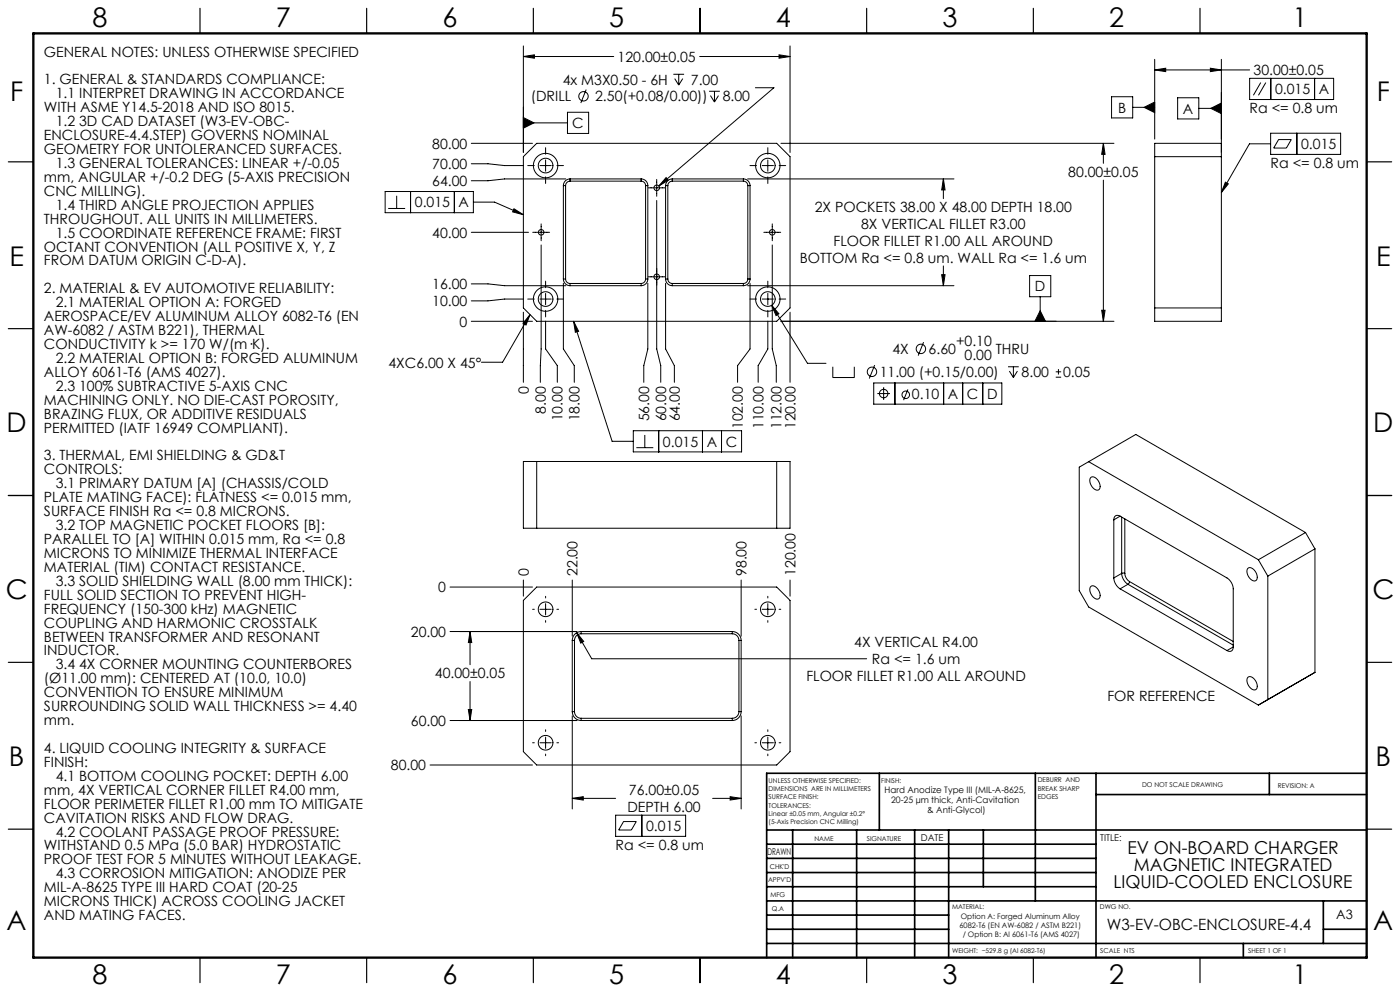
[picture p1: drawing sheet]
<svg xmlns="http://www.w3.org/2000/svg" width="420mm" height="297mm" viewBox="0 0 420 297" stroke-linecap="round" stroke-linejoin="round" font-family="sans-serif">
<g fill="none" stroke="#000" stroke-width=".3">
<path d="M157 16.9l3.3-.5v1zM157 13.8v31.9M157 16.9h27.1M209.9 16.9h27.1M233.7 16.4l3.3 .5-3.3 .5zM237 13.8v31.9M346.4 17.8v23.9M366.4 17.8v78.5h-20v-53.3h20M157 36.8h13.2M157 35.2l3.2 1.6-3.2 1.6zM170.2 33.6h6.4v6.4h-6.4zM175.9 26.8l-1.7 4.1"/>
<path d="M202 22.3h3.2M202.4 23.6l1.2 1.9M203.6 22.3v3.2M204.8 23.6l-1.2 1.9M212.7 27.4h3.3M213.1 28.6l1.2 2M214.3 27.4v3.2M215.5 28.6l-1.2 2M226.6 26.3h5.6l-34.6 29.5M333.5 29h6.3v6.3h-6.3zM339.8 32.2h6.6M343.2 32.2l3.2-1.6v3.2z"/>
<path d="M346.4 21l3.3-.6v1.1zM346.4 21h28.5M353.3 29.3h6.3v6.3h-6.3zM359.6 32.5h6.8M363.1 20.4l3.3 .6-3.3 .5zM363.2 32.5l3.2-1.6v3.2zM374.9 23.5h25.2v6.3h-25.2zM378.2 24.7l-2.2 3.9M379.7 24.7l-2.2 3.9M381.2 39.9h21v6.4h-21zM381.2 23.5v6.3M389.1 39.9v6.4"/>
<path d="M394.4 23.5v6.3M115.5 57.4h26.5v6.3h-26.5zM119 58.7v3.8M123.2 57.4v6.3M136.3 57.4v6.3M141.4 43h18.3M141.4 49.1h5l5 .5h5.6M157 47l4-4h72l4 4v45.3l-4 4h-72l-4-4zM158.3 49.6h2M162 49.6h3.4M163.7 44.3v1.9M163.7 47.9v3.4"/>
<path d="M163.7 53v2M167.1 49.6h1.9M169 55.6h.7M169 55.6v28M169.7 55.6v28M169.7 53.6h-18.3l-5 .6h-5M171 53.6a2 2 0 0 0-2 2M171 53.6v.7M171 54.3a1.33 1.33 0 0 0-1.3 1.3M171 53.6h21.3M171 54.3h21.3M192.3 53.6a2 2 0 0 1 2 2"/>
<path d="M192.3 54.3a1.33 1.33 0 0 1 1.4 1.3M192.3 53.6v.7M193.7 55.6h.6M193.7 55.6v28M194.3 55.6v28M194.5 56.3h5M197 53.8v5M199.7 55.6h.6M199.7 55.6v28M199.8 53.2l.7 .8-2.9 1.8zM200.3 55.6v28M201.7 53.6a2 2 0 0 0-2 2"/>
<path d="M201.7 53.6v.7M201.7 54.3a1.33 1.33 0 0 0-1.4 1.3M201.7 53.6h21.3M201.7 54.3h21.3M223 53.6a2 2 0 0 1 2 2M223 53.6v.7M223 54.3a1.33 1.33 0 0 1 1.3 1.3M224.3 53.6h61.9M224.3 55.6h.7M224.3 55.6v28M225 49.6h2M225 55.6v28"/>
<path d="M228.7 49.6h3.3M230.3 44.3v1.9M230.3 47.9v3.4M230.3 53v2M233.7 49.6h2M234.3 43h99.9M283 53.6l.5 3.3h-1zM283 53.6v5.9M331 43l.5 3.3h-1zM331 43v5.9M331 54v42.3M346.4 47h20"/>
<path d="M367.6 54.6l.9 .5-2.1 2.6zM381.2 43.1h-6.4l-8.4 14.6M383.6 41.8h3.8l-1.5 2.6h-3.8zM116.5 62.5h5M141.4 69.6h17.1M142 60.6h6.4l8.6 3.8M154.2 62.6l2.8 1.8-3.2-.9zM159.8 69.6h5.1M162.3 73.4v31.2l-.2 10M162.3 67.1v5.1M197 60.1v44.5l1.2 5v5M229.2 69.6h5"/>
<path d="M231.7 73.4v31.2l1.2 5v5M231.7 67.1v5.1M283 79.7v5.9M141.4 96.3h18.3M141.4 85.1h5l5 .5h18.3M157 93.6v21M157 89.6h-5.6l-5 .6h-5M158.3 89.6h2M159 94.3l-1.2 3.1-.9-.5zM159 94.3l-8.2 14.3h-6.4M162 89.6h3.4M163.7 96.3v8.3l3.5 5v5"/>
<path d="M163.7 84.3v1.9M163.7 87.9v3.4M163.7 93v2M167.1 89.6h1.9M169 83.6a2 2 0 0 0 2 2M169 83.6h.7M169 84.9v19.7l3.3 5v5M169.7 83.6a1.33 1.33 0 0 0 1.3 1.4M171 85v.6M171 85.6h21.3M171 85h21.3M172.1 96.3l11.5 36h6.4"/>
<path d="M172.1 96.3l1.5 3-1 .3zM192.3 85v.6M193.7 83.6a1.33 1.33 0 0 1-1.4 1.4M193.7 83.6h.6M194.3 83.6a2 2 0 0 1-2 2M194.3 84.9v19.7l-1.2 5v5M194.5 83h5M199.7 83.6a2 2 0 0 0 2 2M199.7 83.6h.6M199.7 84.9v19.7l2.6 5v5M200.3 83.6a1.33 1.33 0 0 0 1.4 1.4M201.7 85v.6"/>
<path d="M201.7 85.6h21.3M201.7 85h21.3M223 85v.6M224.3 85.6h61.9M224.3 83.6a1.33 1.33 0 0 1-1.3 1.4M224.3 83.6h.7M225 89.6h2M225 83.6a2 2 0 0 1-2 2M225 84.9v19.7l-3.7 5v5M228.7 89.6h3.3M230.3 96.3v8.3l-2.9 5v5M230.3 84.3v1.9"/>
<path d="M230.3 87.9v3.4M230.3 93v2M231.5 91.5l2.2 2.5-.9 .6zM231.5 91.5l10.7 17.4h5.6M233.7 89.6h2M234.3 96.3h99.9M237 93.6v21M282.5 82.3h1l-.5 3.3zM308.9 82.6h6.3v6.3h-6.3zM312.1 93.1l1.5 3.2h-3.1zM312.1 88.9v7.4M330.5 93h1l-.5 3.3z"/>
<path d="M346.4 92.3h20M249.8 109.9v3.2h6.5v-3.2M262.1 114.8h38.4v6.3h-38.4zM262.4 109.4l-1.6 4M263.2 118h3.8M265.1 116v3.9M268.5 114.8v6.3M272.4 116.7l-1.3 3.2M277.1 102.5l-1.6 4.1M283.1 114.8v6.3M288.8 114.8v6.3M294.8 114.8v6.3"/>
<path d="M302.4 109.9h3.2M302.8 111.2l1.2 1.9M304 109.9v3.2M305.2 111.2l-1.2 1.9M316.7 113h1.6M316.7 111.4h1.6M317.5 110.6v1.6M157 138.3h80v20h-80zM161 138.3v20M190 129.1h32.5v6.3h-32.5zM190.9 134.2h5.1M193.4 130.4v3.8"/>
<path d="M197.6 129.1v6.3M210.7 129.1v6.3M216.5 129.1v6.3M233 138.3v20M326.6 138.4l-2.8 1.6v37l2.8 4.9 50.9 29.4M326.6 138.4l50.9 29.4M326.6 138.4l14.1-8.2 51 29.4M327.2 143.1a2.15 2.15 0 0 1 2.7 2 1.18 1.18 0 0 1-.4 1.7 1.18 1.18 0 0 1-1.6-.6 2.58 2.58 0 0 1-.7-3.1zM334.1 155.8v17.4M336 154.7a1.15 1.15 0 0 0-1.3-.1 1.15 1.15 0 0 0-.6 1.2M336 154.7l32.1 18.5a4.2 4.2 0 0 1 1.9 3.3v17.4M336 154.7l-1.9 1.1"/>
<path d="M336.5 155v16.8M337.4 155.5v16.3M391.7 159.6l-14.2 8.2M391.7 159.6l2.8 4.9M135 175.9h24.7M157 179.9l4-4h72l4 4v45.4l-4 4h-72l-4-4zM157 173.8v4.9M163.7 178.7v.5M171.7 173.8v16.9M222.3 173.8v16.9M230.3 178.7v.5M237 173.8v4.9"/>
<path d="M327.2 175.8a2.15 2.15 0 0 1 2.7 2 1.18 1.18 0 0 1-.4 1.7 1.18 1.18 0 0 1-1.6-.6 2.58 2.58 0 0 1-.7-3.1zM334.1 173.2a4.2 4.2 0 0 0 1.9 3.3M336 176.5l32.1 18.5M336.5 171.8h.9M336.5 171.8a4.2 4.2 0 0 0 1.9 3.3M336.5 171.8l-2.4 1.4M337.4 171.8a3.1 3.1 0 0 0 1.5 2.5M338.4 175.1l-2.4 1.4M338.4 175.1l31.6 18.2M338.9 174.3l-.5 .8M338.9 174.3l31.1 18M374.4 170.3a2.15 2.15 0 0 1 2.7 2 1.18 1.18 0 0 1-.4 1.7 1.18 1.18 0 0 1-1.7-.6 2.58 2.58 0 0 1-.6-3.1z"/>
<path d="M377.5 167.8l2.8 4.9M380.3 172.7v37l-2.8 1.6M394.5 164.5l-14.2 8.2M394.5 164.5v37M135 189.3h38.1M141 189.3l.5 3.3h-1zM141 189.3v9.9M159.8 182.6h.5M162 182.6h3.4M163.7 180.9v3.4M163.7 186v.5M167.1 182.6h.5"/>
<path d="M171.7 191.9h.6M171.7 191.9v21.4M172.3 191.9v21.4M173 189.6l2.1 2.6-.9 .5zM173 189.6l4.5 7.8h82.5M174.3 189.3a2.67 2.67 0 0 0-2.6 2.6M174.3 189.3v.6M174.3 189.9a2 2 0 0 0-2 2M174.3 189.3h45.4M174.3 189.9h45.4M219.7 189.3a2.67 2.67 0 0 1 2.6 2.6M219.7 189.3v.6"/>
<path d="M219.7 189.9a2 2 0 0 1 2 2M221.7 191.9h.6M221.7 191.9v21.4M222.3 191.9v21.4M226.5 182.6h.5M228.7 182.6h3.3M230.3 180.9v3.4M230.3 186v.5M233.7 182.6h.5M370 193.9a1.15 1.15 0 0 1-.6 1.2 1.15 1.15 0 0 1-1.3-.1M370 193.9l-1.9 1.1M135 215.9h38.1"/>
<path d="M140.5 212.6h1l-.5 3.3zM141 204.3v11.6M163.7 218.7v.5M171.7 213.3a2.67 2.67 0 0 0 2.6 2.6M171.7 213.3h.6M171.7 214.5v27.9M172.3 213.3a2 2 0 0 0 2 2M174.3 215.3v.6M174.3 215.9h45.4M174.3 215.3h45.4M219.7 215.3v.6M221.7 213.3h.6"/>
<path d="M221.7 213.3a2 2 0 0 1-2 2M222.3 213.3a2.67 2.67 0 0 1-2.6 2.6M222.3 214.5v27.9M230.3 218.7v.5M374.4 203a2.15 2.15 0 0 1 2.7 2 1.18 1.18 0 0 1-.4 1.7 1.18 1.18 0 0 1-1.7-.6 2.58 2.58 0 0 1-.6-3.1zM394.5 201.5l-2.8 1.6M394.5 201.5l-17 9.8M129 229.3h30.7M159.8 222.6h.5M162 222.6h3.4M163.7 220.9v3.4M163.7 226v.5"/>
<path d="M167.1 222.6h.5M171.7 239.3l3.3-.5v1zM171.7 239.3h13M213.8 239.3h8.5M219 238.8l3.3 .5-3.3 .5zM226.5 222.6h.5M228.7 222.6h3.3M230.3 220.9v3.4M230.3 226v.5M233.7 222.6h.5M184.7 244.3h21v6.4h-21zM187.1 246.2h3.8l-1.5 2.6h-3.8z"/>
<path d="M192.6 244.3v6.4"/>
<circle cx="175" cy="28.9" r="1.41"/>
<circle cx="163.7" cy="49.6" r="3.7"/>
<circle cx="163.7" cy="49.6" r="2.2"/>
<circle cx="197" cy="56.3" r=".83"/>
<circle cx="230.3" cy="49.6" r="2.2"/>
<circle cx="230.3" cy="49.6" r="3.7"/>
<circle cx="162.3" cy="69.6" r=".83"/>
<circle cx="231.7" cy="69.6" r=".83"/>
<circle cx="163.7" cy="89.6" r="3.7"/>
<circle cx="163.7" cy="89.6" r="2.2"/>
<circle cx="197" cy="83" r=".83"/>
<circle cx="230.3" cy="89.6" r="3.7"/>
<circle cx="230.3" cy="89.6" r="2.2"/>
<circle cx="261.6" cy="111.4" r="1.41"/>
<circle cx="265.1" cy="118" r="1.27"/>
<circle cx="271.7" cy="118.3" r="1.13"/>
<circle cx="276.3" cy="104.6" r="1.41"/>
<circle cx="163.7" cy="182.6" r="2.2"/>
<circle cx="230.3" cy="182.6" r="2.2"/>
<circle cx="163.7" cy="222.6" r="2.2"/>
<circle cx="230.3" cy="222.6" r="2.2"/>
</g>
<g fill="none" stroke="#000" stroke-width=".35">
<path d="M60 2.5v7.5M110 2.5v7.5M160 2.5v7.5M210 2.5v7.5M260 2.5v7.5M310 2.5v7.5M360 2.5v7.5M2.5 48.5h7.5M410 48.5h7.5M2.5 98.5h7.5M410 98.5h7.5M2.5 148.5h7.5"/>
<path d="M410 148.5h7.5M2.5 198.5h7.5M410 198.5h7.5M2.5 248.5h7.5M410 248.5h7.5M60 287v7.5M110 287v7.5M160 287v7.5M210 287v7.5M260 287v7.5M310 287v7.5M360 287v7.5"/>
</g>
<g fill="none" stroke="#000" stroke-width=".5">
<path d="M263.8 231.8v17M310.6 231.8v38.2M328.8 231.8v55.2M328.8 238.1h81.2M380.8 231.8v6.3M410 231.8h-180v55.2M230 248.8h180M230 257.3h98.8M230 253h98.8M237.8 248.8v38.2M257 248.8v38.2M274.4 248.8v38.2"/>
<path d="M284.6 248.8v38.2M295 248.8v17M230 265.8h98.8M230 261.5h98.8M230 278.5h54.6M230 274.3h54.6M230 270h180M397 278.5h13M397 270v12.8M230 282.8h180M373 282.8v4.2"/>
</g>
<path d="M10 10h400v277h-400z" fill="none" stroke="#000" stroke-width=".7"/>
<g fill="#000">
<path d="M157 16.9l3.3-.5v1zM233.7 16.4l3.3 .5-3.3 .5zM331 43l.5 3.3h-1zM330.5 93h1l-.5 3.3zM159 94.3l-1.2 3.1-.9-.5zM231.5 91.5l1.3 3.1 .9-.6zM282.5 82.3h1l-.5 3.3zM283 53.6l.5 3.3h-1zM199.8 53.2l-2.2 2.6 2.9-1.8zM363.1 20.4l3.3 .6-3.3 .5zM346.4 21l3.3-.6v1.1zM171.7 239.3l3.3-.5v1zM219 238.8l3.3 .5-3.3 .5zM140.5 212.6h1l-.5 3.3zM141 189.3l.5 3.3h-1zM173 189.6l1.2 3.1 .9-.5z"/>
<path d="M154.2 62.6l2.8 1.8-3.2-.9zM172.1 96.3l1.5 3-1 .3zM157 35.2l3.2 1.6-3.2 1.6zM312.1 93.1l1.5 3.2h-3.1zM367.6 54.6l.9 .5-2.1 2.6zM363.2 32.5l3.2 1.6v-3.2zM343.2 32.2l3.2-1.6v3.2z"/>
</g>
<g font-size="8.1">
<text x="27.8" y="8">8</text>
<text x="82.8" y="8">7</text>
<text x="132.8" y="8">6</text>
<text x="182.8" y="8">5</text>
<text x="232.8" y="8">4</text>
<text x="282.8" y="8">3</text>
<text x="332.8" y="8">2</text>
<text x="387.8" y="8">1</text>
<text x="3" y="30.4">F</text>
<text x="413" y="30.4">F</text>
<text x="2.8" y="79.6">E</text>
<text x="412.8" y="79.6">E</text>
<text x="2" y="129.6">D</text>
<text x="412" y="129.6">D</text>
<text x="1.7" y="179.6">C</text>
<text x="411.7" y="179.6">C</text>
<text x="2.7" y="229.6">B</text>
<text x="412.7" y="229.6">B</text>
<text x="2" y="278.9">A</text>
<text x="412" y="278.9">A</text>
<text x="27.8" y="295">8</text>
<text x="82.8" y="295">7</text>
<text x="132.8" y="295">6</text>
<text x="182.8" y="295">5</text>
<text x="232.8" y="295">4</text>
<text x="282.8" y="295">3</text>
<text x="332.8" y="295">2</text>
<text x="387.8" y="295">1</text>
</g>
<g font-size="5.3">
<text x="338.2" y="256">EV ON-BOARD CHARGER</text>
<text x="340.1" y="261.1">MAGNETIC INTEGRATED</text>
<text x="334" y="266.2">LIQUID-COOLED ENCLOSURE</text>
</g>
<text font-size="4.7" x="332.1" y="278.8">W3-EV-OBC-ENCLOSURE-4.4</text>
<g font-size="4.2">
<text x="13.2" y="17">GENERAL NOTES: UNLESS OTHERWISE SPECIFIED</text>
<text x="185.3" y="18.5">120.00±0.05</text>
<text x="376.1" y="22.6">30.00±0.05</text>
<text x="13.2" y="25.3">1. GENERAL &amp; STANDARDS COMPLIANCE:</text>
<text x="16.7" y="29.5">1.1 INTERPRET DRAWING IN ACCORDANCE</text>
<text x="168.8" y="25.3">4x M3X0.50 - 6H</text>
<text x="207.3" y="25.3">7.00</text>
<text x="382.5" y="28.3">0.015</text>
<text x="395.7" y="28.3">A</text>
<text x="13.2" y="33.6">WITH ASME Y14.5-2018 AND ISO 8015.</text>
<text x="159.3" y="30.4">(DRILL</text>
<text x="178.5" y="30.4">2.50(+0.08/0.00))</text>
<text x="216.8" y="30.4">8.00</text>
<text x="335.4" y="33.8">B</text>
<text x="354.9" y="34.1">A</text>
<text x="374.9" y="33.9">Ra &lt;= 0.8 um</text>
<text x="13.2" y="42">ENCLOSURE-4.4.STEP) GOVERNS NOMINAL</text>
<text x="16.7" y="37.8">1.2 3D CAD DATASET (W3-EV-OBC-</text>
<text x="171.7" y="38.4">C</text>
<text x="13.2" y="46.2">GEOMETRY FOR UNTOLERANCED SURFACES.</text>
<text x="129.7" y="44.6">80.00</text>
<text x="390.3" y="44.7">0.015</text>
<text x="16.7" y="50.3">1.3 GENERAL TOLERANCES: LINEAR +/-0.05</text>
<text x="129.7" y="50.7">70.00</text>
<text x="320.5" y="53.1">80.00±0.05</text>
<text x="381.2" y="50.4">Ra &lt;= 0.8 um</text>
<text x="13.2" y="54.5">mm, ANGULAR +/-0.2 DEG (5-AXIS PRECISION</text>
<text x="13.2" y="58.7">CNC MILLING).</text>
<text x="129.7" y="55.8">64.00</text>
<text x="16.7" y="62.9">1.4 THIRD ANGLE PROJECTION APPLIES</text>
<text x="124.5" y="62.2">0.015</text>
<text x="137.6" y="62.2">A</text>
<text x="244.4" y="63.7">2X POCKETS 38.00 X 48.00 DEPTH 18.00</text>
<text x="13.2" y="67">THROUGHOUT. ALL UNITS IN MILLIMETERS.</text>
<text x="16.7" y="71.2">1.5 COORDINATE REFERENCE FRAME: FIRST</text>
<text x="129.7" y="71.2">40.00</text>
<text x="258.4" y="68.7">8X VERTICAL FILLET R3.00</text>
<text x="13.2" y="75.4">OCTANT CONVENTION (ALL POSITIVE X, Y, Z</text>
<text x="250.1" y="73.8">FLOOR FILLET R1.00 ALL AROUND</text>
<text x="13.2" y="79.6">FROM DATUM ORIGIN C-D-A).</text>
<text x="239.9" y="78.8">BOTTOM Ra &lt;= 0.8 um. WALL Ra &lt;= 1.6 um</text>
<text x="13.2" y="87.9">2. MATERIAL &amp; EV AUTOMOTIVE RELIABILITY:</text>
<text x="129.7" y="86.7">16.00</text>
<text x="310.5" y="87.4">D</text>
<text x="16.7" y="92.1">2.1 MATERIAL OPTION A: FORGED</text>
<text x="129.7" y="91.8">10.00</text>
<text x="13.2" y="96.3">AEROSPACE/EV ALUMINUM ALLOY 6082-T6 (EN</text>
<text x="13.2" y="100.4">AW-6082 / ASTM B221), THERMAL</text>
<text x="137.9" y="97.9">0</text>
<text x="13.2" y="104.6">CONDUCTIVITY k &gt;= 170 W/(m·K).</text>
<text x="267.7" y="106.1">4X</text>
<text x="278.6" y="106.1">6.60</text>
<text x="286.8" y="103.8">+0.10</text>
<text x="289.4" y="107.9">0.00</text>
<text x="298.8" y="106.1">THRU</text>
<text x="13.2" y="113">ALLOY 6061-T6 (AMS 4027).</text>
<text x="16.7" y="108.8">2.2 MATERIAL OPTION B: FORGED ALUMINUM</text>
<text x="116.5" y="110.2">4XC6.00 X 45°</text>
<text x="263.9" y="113">11.00 (+0.15/0.00)</text>
<text x="306.5" y="113">8.00</text>
<text x="318.9" y="113">0.05</text>
<text x="16.7" y="117.1">2.3 100% SUBTRACTIVE 5-AXIS CNC</text>
<text x="158.6" y="118.1" transform="rotate(-90 158.6 118.1)">0</text>
<text x="273.6" y="119.6">0.10</text>
<text x="284.4" y="119.6">A</text>
<text x="290.1" y="119.6">C</text>
<text x="296.1" y="119.6">D</text>
<text x="13.2" y="121.3">MACHINING ONLY. NO DIE-CAST POROSITY,</text>
<text x="13.2" y="125.5">BRAZING FLUX, OR ADDITIVE RESIDUALS</text>
<text x="163.7" y="124" transform="rotate(-90 163.7 124)">8.00</text>
<text x="13.2" y="129.7">PERMITTED (IATF 16949 COMPLIANT).</text>
<text x="168.8" y="126.3" transform="rotate(-90 168.8 126.3)">10.00</text>
<text x="173.9" y="126.3" transform="rotate(-90 173.9 126.3)">18.00</text>
<text x="194.7" y="126.3" transform="rotate(-90 194.7 126.3)">56.00</text>
<text x="199.8" y="126.3" transform="rotate(-90 199.8 126.3)">60.00</text>
<text x="203.9" y="126.3" transform="rotate(-90 203.9 126.3)">64.00</text>
<text x="222.9" y="128.7" transform="rotate(-90 222.9 128.7)">102.00</text>
<text x="229.1" y="128.7" transform="rotate(-90 229.1 128.7)">110.00</text>
<text x="234.5" y="128.7" transform="rotate(-90 234.5 128.7)">112.00</text>
<text x="238.6" y="128.7" transform="rotate(-90 238.6 128.7)">120.00</text>
<text x="198.9" y="133.9">0.015</text>
<text x="212" y="133.9">A</text>
<text x="217.7" y="133.9">C</text>
<text x="13.2" y="138">3. THERMAL, EMI SHIELDING &amp; GD&amp;T</text>
<text x="13.2" y="142.2">CONTROLS:</text>
<text x="16.7" y="146.3">3.1 PRIMARY DATUM [A] (CHASSIS/COLD</text>
<text x="13.2" y="150.5">PLATE MATING FACE): FLATNESS &lt;= 0.015 mm,</text>
<text x="13.2" y="154.7">SURFACE FINISH Ra &lt;= 0.8 MICRONS.</text>
<text x="16.7" y="158.9">3.2 TOP MAGNETIC POCKET FLOORS [B]:</text>
<text x="13.2" y="163">PARALLEL TO [A] WITHIN 0.015 mm, Ra &lt;= 0.8</text>
<text x="13.2" y="167.2">MICRONS TO MINIMIZE THERMAL INTERFACE</text>
<text x="13.2" y="171.4">MATERIAL (TIM) CONTACT RESISTANCE.</text>
<text x="158.6" y="172.7" transform="rotate(-90 158.6 172.7)">0</text>
<text x="173.3" y="172.7" transform="rotate(-90 173.3 172.7)">22.00</text>
<text x="223.9" y="172.7" transform="rotate(-90 223.9 172.7)">98.00</text>
<text x="238.6" y="172.7" transform="rotate(-90 238.6 172.7)">120.00</text>
<text x="13.2" y="179.7">FULL SOLID SECTION TO PREVENT HIGH-</text>
<text x="16.7" y="175.6">3.3 SOLID SHIELDING WALL (8.00 mm THICK):</text>
<text x="131.5" y="177.5">0</text>
<text x="13.2" y="183.9">FREQUENCY (150-300 kHz) MAGNETIC</text>
<text x="13.2" y="188.1">COUPLING AND HARMONIC CROSSTALK</text>
<text x="123.3" y="190.9">20.00</text>
<text x="13.2" y="192.3">BETWEEN TRANSFORMER AND RESONANT</text>
<text x="13.2" y="196.4">INDUCTOR.</text>
<text x="256.3" y="194">4X VERTICAL R4.00</text>
<text x="16.7" y="200.6">3.4 4X CORNER MOUNTING COUNTERBORES</text>
<text x="130.5" y="203.3">40.00±0.05</text>
<text x="261.6" y="199">Ra &lt;= 1.6 um</text>
<text x="13.2" y="204.8">(Ø11.00 mm): CENTERED AT (10.0, 10.0)</text>
<text x="13.2" y="209">CONVENTION TO ENSURE MINIMUM</text>
<text x="241.9" y="204.1">FLOOR FILLET R1.00 ALL AROUND</text>
<text x="13.2" y="213.1">SURROUNDING SOLID WALL THICKNESS &gt;= 4.40</text>
<text x="332.2" y="210">FOR REFERENCE</text>
<text x="13.2" y="217.3">mm.</text>
<text x="123.3" y="217.5">60.00</text>
<text x="13.2" y="225.7">4. LIQUID COOLING INTEGRITY &amp; SURFACE</text>
<text x="13.2" y="229.8">FINISH:</text>
<text x="117.3" y="230.9">80.00</text>
<text x="13.2" y="238.2">mm, 4X VERTICAL CORNER FILLET R4.00 mm,</text>
<text x="16.7" y="234">4.1 BOTTOM COOLING POCKET: DEPTH 6.00</text>
<text x="188.7" y="238.3">76.00±0.05</text>
<text x="13.2" y="242.4">FLOOR PERIMETER FILLET R1.00 mm TO MITIGATE</text>
<text x="188.2" y="243.4">DEPTH 6.00</text>
<text x="13.2" y="246.5">CAVITATION RISKS AND FLOW DRAG.</text>
<text x="16.7" y="250.7">4.2 COOLANT PASSAGE PROOF PRESSURE:</text>
<text x="193.8" y="249.1">0.015</text>
<text x="13.2" y="254.9">WITHSTAND 0.5 MPa (5.0 BAR) HYDROSTATIC</text>
<text x="184.7" y="254.8">Ra &lt;= 0.8 um</text>
<text x="13.2" y="259">PROOF TEST FOR 5 MINUTES WITHOUT LEAKAGE.</text>
<text x="16.7" y="263.2">4.3 CORROSION MITIGATION: ANODIZE PER</text>
<text x="13.2" y="267.4">MIL-A-8625 TYPE III HARD COAT (20-25</text>
<text x="13.2" y="271.6">MICRONS THICK) ACROSS COOLING JACKET</text>
<text x="13.2" y="275.7">AND MATING FACES.</text>
</g>
<text font-size="3.9" x="400.9" y="275.5">A3</text>
<g font-size="2.8">
<text x="276.2" y="252">DATE</text>
<text x="230.2" y="256.3">DRAWN</text>
<text x="330.1" y="252.1">TITLE:</text>
</g>
<g font-size="2.7">
<text x="265.4" y="237.5">Hard Anodize Type III (MIL-A-8625,</text>
<text x="267.3" y="240.5">20-25 µm thick, Anti-Cavitation</text>
<text x="278.2" y="243.5">&amp; Anti-Glycol)</text>
</g>
<g font-size="2.3">
<text x="288.2" y="275.3">Option A: Forged Aluminum Alloy</text>
<text x="287.8" y="278">6082-T6 (EN AW-6082 / ASTM B221)</text>
<text x="288.8" y="280.7">/ Option B: Al 6061-T6 (AMS 4027)</text>
</g>
<g font-size="2">
<text x="230.6" y="234.6">UNLESS OTHERWISE SPECIFIED:</text>
<text x="230.6" y="237.1">DIMENSIONS ARE IN MILLIMETERS</text>
<text x="230.6" y="239.6">SURFACE FINISH:</text>
<text x="264.4" y="234.6">FINISH:</text>
<text x="311.3" y="234.5">DEBURR AND</text>
<text x="311.3" y="237">BREAK SHARP</text>
<text x="311.3" y="239.5">EDGES</text>
<text x="342.6" y="236">DO NOT SCALE DRAWING</text>
<text x="383.3" y="236.2">REVISION: A</text>
<text x="230.6" y="242.1">TOLERANCES:</text>
<text x="230.6" y="244.6">Linear ±0.05 mm, Angular ±0.2°</text>
<text x="230.6" y="247.1">(5-Axis Precision CNC Milling)</text>
<text x="244.3" y="252">NAME</text>
<text x="260" y="251.9">SIGNATURE</text>
<text x="230.9" y="260.3">CHK'D</text>
<text x="230.4" y="264.4">APPV'D</text>
<text x="231.1" y="268.8">MFG</text>
<text x="231.5" y="273">Q.A</text>
<text x="285.6" y="272.5">MATERIAL:</text>
<text x="330" y="272.5">DWG NO.</text>
<text x="285.6" y="285.7">WEIGHT: ~529.8 g (Al 6082-T6)</text>
<text x="330.1" y="285.6">SCALE NTS</text>
<text x="374.5" y="285.6">SHEET 1 OF 1</text>
</g>
</svg>
